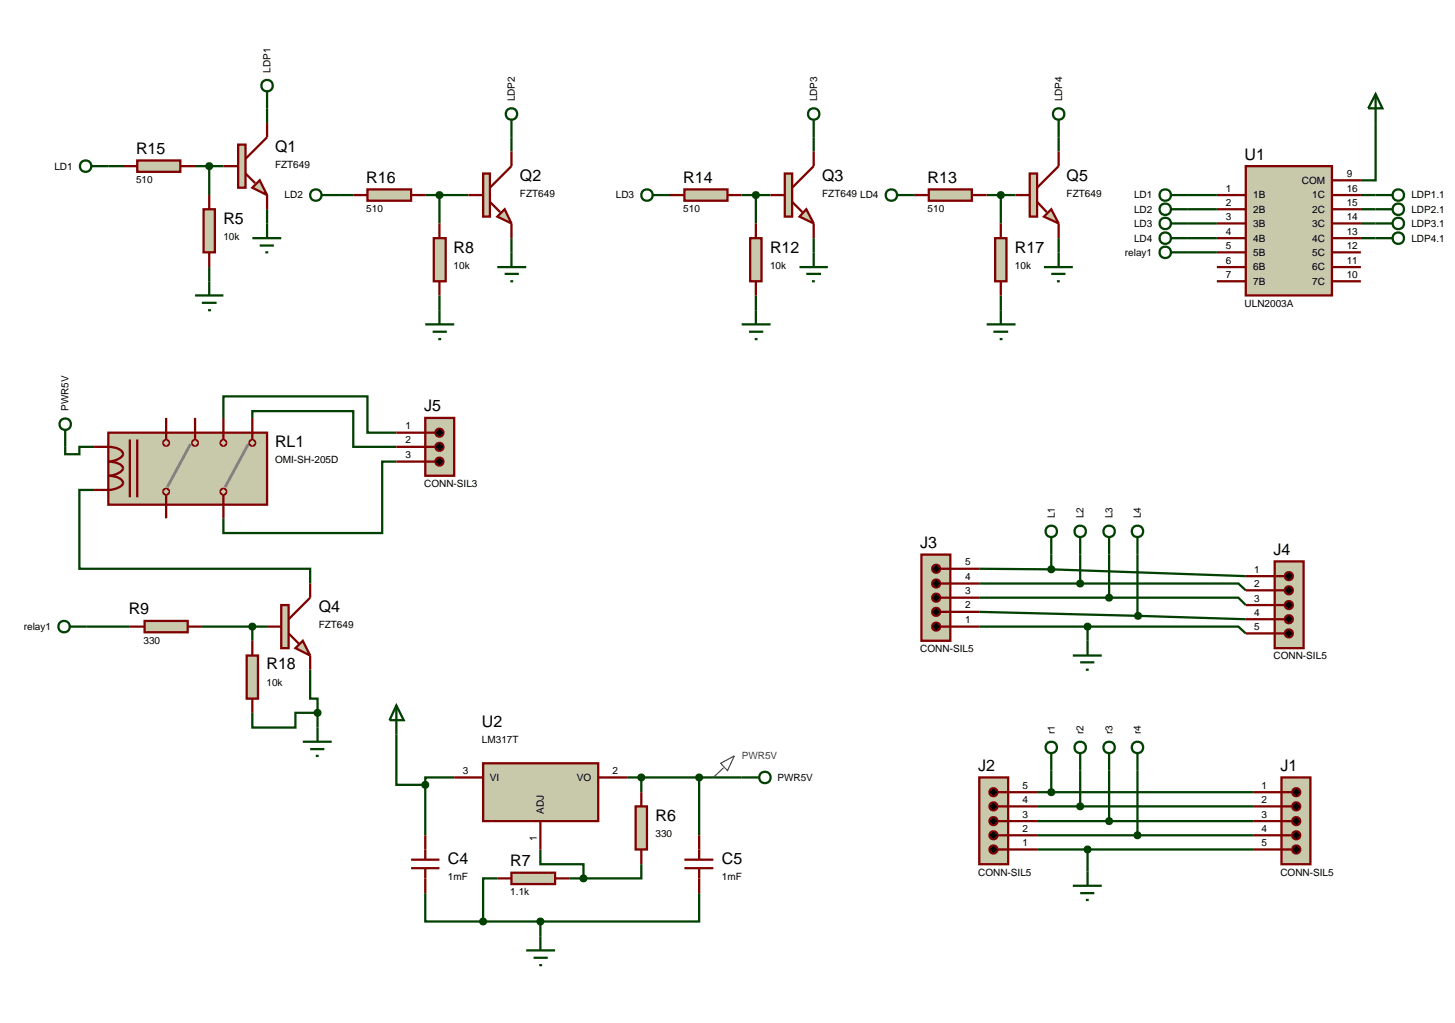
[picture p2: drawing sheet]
<svg xmlns="http://www.w3.org/2000/svg" width="257mm" height="180mm" viewBox="0 0 257 180" stroke-linecap="round" stroke-linejoin="round" font-family="sans-serif">
<g fill="none" stroke="#004000" stroke-width=".4">
<path d="M47.1 16.1v5.6M16.1 29.3h5.6M34.4 29.3h5M36.9 29.3v5.1M47.1 36.9v2.5M56.7 34.4h5.6M75 34.4h7.6M77.5 34.4v5M90.2 21.2v5.5M115.1 34.4h3.1M130.8 34.4h5.1M133.3 34.4v5"/>
<path d="M143.5 21.2v5.5M158.2 34.4h3.1M174 34.4h5.1M176.5 34.4v5M186.7 21.2v5.5M209.5 34.4h5.1M209.5 36.9h5.1M209.5 39.4h5.1M240 34.4h2.6M240 36.9h2.6M240 39.4h2.6M242.6 21.7v10.1h-2.6"/>
<path d="M36.9 47.1v2.5M77.5 52.1v2.6M90.2 42v2.5M133.3 52.1v2.6M143.5 42v2.5M176.5 52.1v2.6M186.7 42v2.5M209.5 42h5.1M209.5 44.5h5.1M240 42h2.6M11.5 78.8v1.3h2.5v-1.3h2.6M39.4 73.7v-3.8h25.4v6.4h5.1"/>
<path d="M44.5 73.7v-1.2h17.8v6.3h7.6M16.6 86.4h-2.6v13.9h40.7v2.6M69.9 81.4h-2.5v12.6h-28v-2.6M185.4 97.8v2.6M190.5 97.8v5.1M195.6 97.8v7.6M200.6 97.8v10.8h.1M15.3 110.5h7.6M35.6 110.5h11.5M44.5 110.5v2.5M54.7 118.1v5.1h1.3v2.5M172.7 110.5h19.1"/>
<path d="M172.7 100.3l12.7 .1M172.7 102.9h17.8M172.7 105.4h22.9M172.7 107.9l28 .7M185.4 100.4l34.3 1.2M190.5 102.9h27.9l1.3 1.2M191.8 110.5h26.6l1.3 1.2M191.8 110.5v2.5M195.6 105.4h22.8l1.3 1.3M200.7 108.6l19 .6M44.5 125.7v2.6h7.6v-2.6h3.9M56 125.7v2.6"/>
<path d="M69.9 129.5v8.9h5.1M75 138.4v8.9M80.1 137.1h-5.1v1.3M110.6 137.1h20.2M113.1 137.1v2.6M123.3 137.1v10.2M182.9 139.7h38.1M185.4 135.9v3.8M190.5 135.9v6.3M195.6 135.9v8.9M200.6 135.9v11.4M75 157.5v5h10.2"/>
<path d="M87.7 154.9h-2.5v7.6M95.3 149.8v2.6h7.6v2.5M100.4 154.9h2.5M113.1 152.4v2.5h-10.2M123.3 157.5v5h-28M182.9 149.8h38.1M182.9 142.2h38.1M182.9 144.8h38.1M182.9 147.3h38.1M191.8 149.8v3.9M85.2 162.5h10.1M95.3 162.5v2.6"/>
<circle cx="47.1" cy="15.1" r="1.01"/>
<circle cx="15.1" cy="29.3" r="1.01"/>
<circle cx="55.7" cy="34.4" r="1.01"/>
<circle cx="90.2" cy="20.1" r="1.01"/>
<circle cx="114.1" cy="34.4" r="1.01"/>
<circle cx="143.5" cy="20.1" r="1.01"/>
<circle cx="157.2" cy="34.4" r="1.01"/>
<circle cx="186.7" cy="20.1" r="1.01"/>
</g>
<path d="M163.8 33.4h7.6v2h-7.6z" fill="#c8c8aa" stroke="#800000" stroke-width=".4"/>
<path d="M161.3 34.4h2.5M171.4 34.4h2.6" fill="none" stroke="#800000" stroke-width=".4"/>
<path d="M184.1 47.1h5.1M185.4 48.3h2.5M186.4 49.6h.5M186.7 44.5v2.6" fill="none" stroke="#004000" stroke-width=".4"/>
<path d="M120.7 33.4h7.6v2h-7.6z" fill="#c8c8aa" stroke="#800000" stroke-width=".4"/>
<path d="M118.2 34.4h2.5M128.3 34.4h2.5" fill="none" stroke="#800000" stroke-width=".4"/>
<path d="M141 47.1h5M142.2 48.3h2.6M143.2 49.6h.5M143.5 44.5v2.6" fill="none" stroke="#004000" stroke-width=".4"/>
<path d="M24.2 28.3h7.6v2h-7.6z" fill="#c8c8aa" stroke="#800000" stroke-width=".4"/>
<path d="M21.7 29.3h2.5M31.8 29.3h2.6" fill="none" stroke="#800000" stroke-width=".4"/>
<path d="M64.8 33.4h7.7v2h-7.7z" fill="#c8c8aa" stroke="#800000" stroke-width=".4"/>
<path d="M62.3 34.4h2.5M72.5 34.4h2.5" fill="none" stroke="#800000" stroke-width=".4"/>
<path d="M47.1 39.4v2.6M44.5 42h5.1M45.8 43.3h2.5M46.8 44.5h.5M87.7 47.1h5.1M89 48.3h2.5M90 49.6h.5M90.2 44.5v2.6M53.4 130.8h5.1M54.7 132.1h2.5M55.7 133.3h.5M56 128.3v2.5" fill="none" stroke="#004000" stroke-width=".4"/>
<path d="M25.5 109.5h7.6v2h-7.6z" fill="#c8c8aa" stroke="#800000" stroke-width=".4"/>
<path d="M22.9 110.5h2.6M33.1 110.5h2.5" fill="none" stroke="#800000" stroke-width=".4"/>
<path d="M19.1 76.3h28v12.7h-28z" fill="#c8c8aa" stroke="#800000" stroke-width=".4"/>
<path d="M33.6 78.3l-4.1 7.6" fill="none" stroke="#808080" stroke-width=".5"/>
<g fill="#c8c8aa" stroke="#800000" stroke-width=".4">
<path d="M29 86.3l.3-.1-.5 .5zM29.3 86.2l.3 .1 .2 .4zM29.3 87.2l.5-.5-.2 .4zM28.8 86.7l.5 .5-.3-.1z"/>
<path d="M29 77.7l.3-.1-.5 .5zM29.3 77.6l.3 .1 .2 .4zM29.8 78.1l-.2 .4-.3 .1zM28.8 78.1l.5 .5-.3-.1z"/>
</g>
<g fill="#c8c8aa">
<path d="M29.3 86.2l.5 .5-.5 .5-.5-.5z"/>
<path d="M29.3 77.6l.5 .5-.5 .5-.5-.5z"/>
</g>
<path d="M19.1 78.8a3.2 3.2 0 0 1 2.5 .9 .9 .9 0 0 1-.7 1.2l-1.2 .4-.6 .1a3.4 3.4 0 0 1 2.5 .9l.1 .3a2.79 2.79 0 0 1-2.6 1.3 3.2 3.2 0 0 1 2.5 .9l.1 .4a2.77 2.77 0 0 1-2.6 1.2M22.9 77.5v10.2M24.2 77.5v10.2M29.3 76.3v1.2M29.3 87.2v1.8" fill="none" stroke="#800000" stroke-width=".4"/>
<g fill="#c8c8aa" stroke="#800000" stroke-width=".4">
<path d="M39.1 86.3l.3-.1-.5 .5zM39.4 86.2l.4 .2 .1 .3zM39.4 87.2l.5-.5-.2 .4zM38.9 86.7l.5 .5-.3-.1z"/>
<path d="M34.1 77.7l.3-.1-.5 .5zM34.4 77.6l.4 .2 .1 .3zM34.9 78.1l-.2 .4-.3 .1zM33.9 78.1l.5 .5-.3-.1z"/>
</g>
<g fill="#c8c8aa">
<path d="M39.4 86.2l.5 .5-.5 .5-.5-.5z"/>
<path d="M33.9 78.1l.5-.5 .5 .5-.5 .5z"/>
</g>
<path d="M34.4 76.3v1.2M39.4 87.2v1.8" fill="none" stroke="#800000" stroke-width=".4"/>
<path d="M43.8 78.3l-4.1 7.6" fill="none" stroke="#808080" stroke-width=".5"/>
<path d="M39.1 77.7l.3-.1-.5 .5zM39.4 77.6l.4 .2 .1 .3zM39.9 78.1l-.2 .4-.3 .1zM38.9 78.1l.5 .5-.3-.1z" fill="#c8c8aa" stroke="#800000" stroke-width=".4"/>
<path d="M39.4 77.6l.5 .5-.5 .5-.5-.5z" fill="#c8c8aa"/>
<path d="M39.4 76.3v1.2" fill="none" stroke="#800000" stroke-width=".4"/>
<path d="M44.2 77.7l.3-.1-.5 .5zM44.5 77.6l.4 .2 .1 .3zM45 78.1l-.2 .4-.3 .1zM44 78.1l.5 .5-.3-.1z" fill="#c8c8aa" stroke="#800000" stroke-width=".4"/>
<path d="M44 78.1l.5-.5 .5 .5-.5 .5z" fill="#c8c8aa"/>
<path d="M16.6 78.8h2.5M29.3 73.7v2.6M34.4 73.7v2.6M39.4 73.7v2.6M44.5 73.7v3.8M16.6 86.4h2.5M29.3 89v2.4M39.4 89v2.4" fill="none" stroke="#800000" stroke-width=".4"/>
<g fill="none" stroke="#004000" stroke-width=".4">
<path d="M11.5 75.8v3M12.3 110.5h3"/>
<circle cx="11.5" cy="74.8" r="1.01"/>
<circle cx="11.3" cy="110.5" r="1.01"/>
</g>
<path d="M75 73.7h5.1v10.2h-5.1z" fill="#c8c8aa" stroke="#800000" stroke-width=".4"/>
<path d="M69.9 76.3h6.9M69.9 78.8h6.9M69.9 81.4h6.9" fill="none" stroke="#800000" stroke-width=".4"/>
<g fill="#000" stroke="#800000" stroke-width=".4">
<path d="M77 75.8l.5-.2-.7 .7zM77.5 75.6a.68 .68 0 0 1 .7 .7zM78.2 76.3a.68 .68 0 0 1-.7 .7zM76.8 76.3l.7 .7a.68 .68 0 0 1-.7-.7z"/>
<path d="M77 78.3l.5-.2-.7 .7zM77.5 78.1a.68 .68 0 0 1 .7 .7zM78.2 78.8a.68 .68 0 0 1-.7 .7zM76.8 78.8l.7 .7a.68 .68 0 0 1-.7-.7z"/>
<path d="M77 80.9l.5-.2-.7 .7zM77.5 80.7a.68 .68 0 0 1 .7 .7zM78.2 81.4a.68 .68 0 0 1-.7 .7zM76.8 81.4l.7 .7a.68 .68 0 0 1-.7-.7z"/>
</g>
<path d="M77.5 75.6l.7 .7-.7 .7-.7-.7zM77.5 78.1l.7 .7-.7 .7-.7-.7zM77.5 80.7l.7 .7-.7 .7-.7-.7z" fill="#000"/>
<path d="M226 137.1h5.1v15.3h-5.1z" fill="#c8c8aa" stroke="#800000" stroke-width=".4"/>
<path d="M221 139.7h6.8M221 142.2h6.8M221 144.8h6.8M221 147.3h6.8M221 149.8h6.8" fill="none" stroke="#800000" stroke-width=".4"/>
<g fill="#000" stroke="#800000" stroke-width=".4">
<path d="M228.1 139.2l.5-.2-.7 .7zM228.6 139a.68 .68 0 0 1 .7 .7zM228.6 140.4l.7-.7a.68 .68 0 0 1-.7 .7zM227.9 139.7l.7 .7a.68 .68 0 0 1-.7-.7z"/>
<path d="M228.1 141.7l.5-.2-.7 .7zM228.6 141.5a.68 .68 0 0 1 .7 .7zM228.6 142.9l.7-.7a.68 .68 0 0 1-.7 .7zM227.9 142.2l.7 .7a.68 .68 0 0 1-.7-.7z"/>
<path d="M228.1 144.3l.5-.2-.7 .7zM228.6 144.1a.68 .68 0 0 1 .7 .7zM228.6 145.5l.7-.7a.68 .68 0 0 1-.7 .7zM227.9 144.8l.7 .7a.68 .68 0 0 1-.7-.7z"/>
<path d="M228.1 146.8l.5-.2-.7 .7zM228.6 146.6a.68 .68 0 0 1 .7 .7zM228.6 148l.7-.7a.68 .68 0 0 1-.7 .7zM227.9 147.3l.7 .7a.68 .68 0 0 1-.7-.7z"/>
<path d="M228.1 149.3l.5-.2-.7 .7zM228.6 149.1a.68 .68 0 0 1 .7 .7zM228.6 150.5l.7-.7a.68 .68 0 0 1-.7 .7zM227.9 149.8l.7 .7a.68 .68 0 0 1-.7-.7z"/>
</g>
<path d="M227.9 139.7l.7-.7 .7 .7-.7 .7zM228.6 141.5l.7 .7-.7 .7-.7-.7zM228.6 144.1l.7 .7-.7 .7-.7-.7zM227.9 147.3l.7-.7 .7 .7-.7 .7zM227.9 149.8l.7-.7 .7 .7-.7 .7z" fill="#000"/>
<path d="M172.7 137.1h5.1v15.3h-5.1z" fill="#c8c8aa" stroke="#800000" stroke-width=".4"/>
<path d="M176 139.7h6.9M176 149.8h6.9M176 147.3h6.9M176 144.8h6.9M176 142.2h6.9" fill="none" stroke="#800000" stroke-width=".4"/>
<g fill="#000" stroke="#800000" stroke-width=".4">
<path d="M174.7 139.2l.5-.2-.7 .7zM175.2 139a.68 .68 0 0 1 .7 .7zM175.2 140.4l.7-.7a.68 .68 0 0 1-.7 .7zM174.5 139.7l.7 .7a.68 .68 0 0 1-.7-.7z"/>
<path d="M174.7 149.3l.5-.2-.7 .7zM175.2 149.1a.68 .68 0 0 1 .7 .7zM175.2 150.5l.7-.7a.68 .68 0 0 1-.7 .7zM174.5 149.8l.7 .7a.68 .68 0 0 1-.7-.7z"/>
<path d="M174.7 146.8l.5-.2-.7 .7zM175.2 146.6a.68 .68 0 0 1 .7 .7zM175.2 148l.7-.7a.68 .68 0 0 1-.7 .7zM174.5 147.3l.7 .7a.68 .68 0 0 1-.7-.7z"/>
<path d="M174.7 144.3l.5-.2-.7 .7zM175.2 144.1a.68 .68 0 0 1 .7 .7zM175.2 145.5l.7-.7a.68 .68 0 0 1-.7 .7zM174.5 144.8l.7 .7a.68 .68 0 0 1-.7-.7z"/>
<path d="M174.7 141.7l.5-.2-.7 .7zM175.2 141.5a.68 .68 0 0 1 .7 .7zM175.2 142.9l.7-.7a.68 .68 0 0 1-.7 .7zM174.5 142.2l.7 .7a.68 .68 0 0 1-.7-.7z"/>
</g>
<path d="M174.5 139.7l.7-.7 .7 .7-.7 .7zM174.5 149.8l.7-.7 .7 .7-.7 .7zM174.5 147.3l.7-.7 .7 .7-.7 .7zM175.2 144.1l.7 .7-.7 .7-.7-.7zM175.2 141.5l.7 .7-.7 .7-.7-.7z" fill="#000"/>
<path d="M162.5 97.8h5.1v15.2h-5.1z" fill="#c8c8aa" stroke="#800000" stroke-width=".4"/>
<path d="M165.8 110.5h6.9M165.8 107.9h6.9M165.8 105.4h6.9M165.8 102.9h6.9M165.8 100.3h6.9" fill="none" stroke="#800000" stroke-width=".4"/>
<g fill="#000" stroke="#800000" stroke-width=".4">
<path d="M164.6 110l.5-.2-.7 .7zM165.1 109.8a.68 .68 0 0 1 .7 .7zM165.8 110.5a.68 .68 0 0 1-.7 .7zM164.4 110.5l.7 .7a.68 .68 0 0 1-.7-.7z"/>
<path d="M164.6 107.4l.5-.2-.7 .7zM165.1 107.2a.68 .68 0 0 1 .7 .7zM165.1 108.6l.7-.7a.68 .68 0 0 1-.7 .7zM164.4 107.9l.7 .7a.68 .68 0 0 1-.7-.7z"/>
<path d="M164.6 104.9l.5-.2-.7 .7zM165.1 104.7a.68 .68 0 0 1 .7 .7zM165.8 105.4a.68 .68 0 0 1-.7 .7zM164.4 105.4l.7 .7a.68 .68 0 0 1-.7-.7z"/>
<path d="M164.6 102.4l.5-.2-.7 .7zM165.1 102.2a.68 .68 0 0 1 .7 .7zM165.1 103.6l.7-.7a.68 .68 0 0 1-.7 .7zM164.4 102.9l.7 .7a.68 .68 0 0 1-.7-.7z"/>
<path d="M164.6 99.8l.5-.2-.7 .7zM165.1 99.6a.68 .68 0 0 1 .7 .7zM165.1 101l.7-.7a.68 .68 0 0 1-.7 .7zM164.4 100.3l.7 .7a.68 .68 0 0 1-.7-.7z"/>
</g>
<path d="M164.4 110.5l.7-.7 .7 .7-.7 .7zM164.4 107.9l.7-.7 .7 .7-.7 .7zM165.1 104.7l.7 .7-.7 .7-.7-.7zM164.4 102.9l.7-.7 .7 .7-.7 .7zM164.4 100.3l.7-.7 .7 .7-.7 .7z" fill="#000"/>
<path d="M224.8 99h5.1v15.3h-5.1z" fill="#c8c8aa" stroke="#800000" stroke-width=".4"/>
<path d="M219.7 101.6h6.8M219.7 104.1h6.8M219.7 106.7h6.8M219.7 109.2h6.8M219.7 111.7h6.8" fill="none" stroke="#800000" stroke-width=".4"/>
<g fill="#000" stroke="#800000" stroke-width=".4">
<path d="M226.8 101.1l.5-.2-.7 .7zM227.3 100.9a.68 .68 0 0 1 .7 .7zM227.3 102.3l.7-.7a.68 .68 0 0 1-.7 .7zM226.6 101.6l.7 .7a.68 .68 0 0 1-.7-.7z"/>
<path d="M226.8 103.6l.5-.2-.7 .7zM227.3 103.4a.68 .68 0 0 1 .7 .7zM228 104.1a.68 .68 0 0 1-.7 .7zM226.6 104.1l.7 .7a.68 .68 0 0 1-.7-.7z"/>
<path d="M226.8 106.2l.5-.2-.7 .7zM227.3 106a.68 .68 0 0 1 .7 .7zM227.3 107.4l.7-.7a.68 .68 0 0 1-.7 .7zM226.6 106.7l.7 .7a.68 .68 0 0 1-.7-.7z"/>
<path d="M226.8 108.7l.5-.2-.7 .7zM227.3 108.5a.68 .68 0 0 1 .7 .7zM227.3 109.9l.7-.7a.68 .68 0 0 1-.7 .7zM226.6 109.2l.7 .7a.68 .68 0 0 1-.7-.7z"/>
<path d="M226.8 111.2l.5-.2-.7 .7zM227.3 111a.68 .68 0 0 1 .7 .7zM228 111.7a.68 .68 0 0 1-.7 .7zM226.6 111.7l.7 .7a.68 .68 0 0 1-.7-.7z"/>
</g>
<path d="M226.6 101.6l.7-.7 .7 .7-.7 .7zM227.3 103.4l.7 .7-.7 .7-.7-.7zM227.3 106l.7 .7-.7 .7-.7-.7zM226.6 109.2l.7-.7 .7 .7-.7 .7zM226.6 111.7l.7-.7 .7 .7-.7 .7z" fill="#000"/>
<g fill="none" stroke="#004000" stroke-width=".4">
<path d="M185.4 94.7v3.1M190.5 94.7v3.1M195.6 94.7v3.1M200.6 94.7v3.1M189.2 115.6h5.1M190.5 116.8h2.5M191.5 118.1h.5M191.8 113v2.6M185.4 132.8v3.1M190.5 132.8v3.1M195.6 132.8v3.1M200.6 132.8v3.1"/>
<path d="M189.2 156.2h5.1M190.5 157.5h2.5M191.5 158.7h.5M191.8 153.7v2.5"/>
<circle cx="185.4" cy="93.7" r="1.01"/>
<circle cx="190.5" cy="93.7" r="1.01"/>
<circle cx="195.6" cy="93.7" r="1.01"/>
<circle cx="200.6" cy="93.7" r="1.01"/>
<circle cx="185.4" cy="131.8" r="1.01"/>
<circle cx="190.5" cy="131.8" r="1.01"/>
<circle cx="195.6" cy="131.8" r="1.01"/>
<circle cx="200.6" cy="131.8" r="1.01"/>
</g>
<path d="M191.5 110.1l.3-.1-.5 .5zM191.8 110l.4 .2 .1 .3zM192.3 110.5l-.1 .3-.4 .2zM191.3 110.5l.5 .5-.4-.2z" fill="#004000" stroke="#004000" stroke-width=".4"/>
<path d="M191.8 110l.5 .5-.5 .5-.5-.5z" fill="#004000"/>
<path d="M191.4 149.5l.4-.2-.5 .5zM191.8 149.3l.4 .2 .1 .3zM192.3 149.8l-.1 .3-.4 .2zM191.3 149.8l.5 .5-.4-.2z" fill="#004000" stroke="#004000" stroke-width=".4"/>
<path d="M191.8 149.3l.5 .5-.5 .5-.5-.5z" fill="#004000"/>
<path d="M185 100.1l.4-.2-.5 .5zM185.4 99.9l.3 .1 .2 .4zM185.9 100.4l-.1 .3-.4 .2zM184.9 100.4l.5 .5-.4-.2z" fill="#004000" stroke="#004000" stroke-width=".4"/>
<path d="M184.9 100.4l.5-.5 .5 .5-.5 .5z" fill="#004000"/>
<path d="M190.2 102.5l.3-.1-.5 .5zM190.5 102.4l.4 .2 .1 .3zM191 102.9l-.1 .3-.4 .2zM190 102.9l.5 .5-.4-.2z" fill="#004000" stroke="#004000" stroke-width=".4"/>
<path d="M190.5 102.4l.5 .5-.5 .5-.5-.5z" fill="#004000"/>
<path d="M195.3 105l.3-.1-.5 .5zM195.6 104.9l.4 .2 .1 .3zM195.6 105.9l.5-.5-.2 .4zM195.1 105.4l.5 .5-.3-.1z" fill="#004000" stroke="#004000" stroke-width=".4"/>
<path d="M195.6 104.9l.5 .5-.5 .5-.5-.5z" fill="#004000"/>
<path d="M200.3 108.3l.4-.2-.5 .5zM200.7 108.1l.3 .1 .2 .4zM201.2 108.6l-.1 .3-.4 .2zM200.2 108.6l.5 .5-.4-.2z" fill="#004000" stroke="#004000" stroke-width=".4"/>
<path d="M200.2 108.6l.5-.5 .5 .5-.5 .5z" fill="#004000"/>
<path d="M185 139.4l.4-.2-.5 .5zM185.4 139.2l.3 .1 .2 .4zM185.4 140.2l.5-.5-.2 .4zM184.9 139.7l.5 .5-.4-.2z" fill="#004000" stroke="#004000" stroke-width=".4"/>
<path d="M184.9 139.7l.5-.5 .5 .5-.5 .5z" fill="#004000"/>
<path d="M190.2 141.8l.3-.1-.5 .5zM190.5 141.7l.4 .2 .1 .3zM191 142.2l-.1 .3-.4 .2zM190 142.2l.5 .5-.4-.2z" fill="#004000" stroke="#004000" stroke-width=".4"/>
<path d="M190.5 141.7l.5 .5-.5 .5-.5-.5z" fill="#004000"/>
<path d="M195.3 144.4l.3-.1-.5 .5zM195.6 144.3l.4 .2 .1 .3zM195.6 145.3l.5-.5-.2 .4zM195.1 144.8l.5 .5-.3-.1z" fill="#004000" stroke="#004000" stroke-width=".4"/>
<path d="M195.6 144.3l.5 .5-.5 .5-.5-.5z" fill="#004000"/>
<path d="M200.2 147l.4-.2-.5 .5zM200.6 146.8l.4 .2 .1 .3zM201.1 147.3l-.1 .3-.4 .2zM200.1 147.3l.5 .5-.4-.2z" fill="#004000" stroke="#004000" stroke-width=".4"/>
<path d="M200.6 146.8l.5 .5-.5 .5-.5-.5z" fill="#004000"/>
<g fill="#c8c8aa" stroke="#800000" stroke-width=".4">
<path d="M45.8 31.8l1.3 2.6-2.6-1.3z"/>
<path d="M42 25.5h1.3v7.6h-1.3z"/>
</g>
<path d="M39.4 29.3h2.6M43.3 30.6l1.7 1.7M47.1 21.7v2.5l-3.8 3.8M47.1 34.4v2.5" fill="none" stroke="#800000" stroke-width=".4"/>
<g fill="#c8c8aa" stroke="#800000" stroke-width=".4">
<path d="M87.7 38.2l1.3-1.3 1.2 2.5z"/>
<path d="M85.2 30.6h1.2v7.6h-1.2z"/>
</g>
<path d="M82.6 34.4h2.6M86.4 35.6l1.8 1.8M90.2 26.7v2.6l-3.8 3.8M90.2 39.4v2.6" fill="none" stroke="#800000" stroke-width=".4"/>
<g fill="#c8c8aa" stroke="#800000" stroke-width=".4">
<path d="M142.2 36.9l1.3 2.5-2.5-1.2z"/>
<path d="M138.4 30.6h1.3v7.6h-1.3z"/>
</g>
<path d="M135.9 34.4h2.5M139.7 35.6l1.8 1.8M143.5 26.7v2.6l-3.8 3.8M143.5 39.4v2.6" fill="none" stroke="#800000" stroke-width=".4"/>
<g fill="#c8c8aa" stroke="#800000" stroke-width=".4">
<path d="M184.1 38.2l1.3-1.3 1.3 2.5z"/>
<path d="M181.6 30.6h1.3v7.6h-1.3z"/>
</g>
<path d="M179.1 34.4h2.5M182.9 35.6l1.7 1.8M186.7 26.7v2.6l-3.8 3.8M186.7 39.4v2.6" fill="none" stroke="#800000" stroke-width=".4"/>
<path d="M35.9 36.9h2v7.6h-2z" fill="#c8c8aa" stroke="#800000" stroke-width=".4"/>
<path d="M36.9 34.4v2.5M36.9 44.5v2.6" fill="none" stroke="#800000" stroke-width=".4"/>
<path d="M76.5 42h2.1v7.6h-2.1z" fill="#c8c8aa" stroke="#800000" stroke-width=".4"/>
<path d="M77.5 39.4v2.6M77.5 49.6v2.5" fill="none" stroke="#800000" stroke-width=".4"/>
<path d="M132.3 42h2v7.6h-2z" fill="#c8c8aa" stroke="#800000" stroke-width=".4"/>
<path d="M133.3 39.4v2.6M133.3 49.6v2.5" fill="none" stroke="#800000" stroke-width=".4"/>
<path d="M175.5 42h2v7.6h-2z" fill="#c8c8aa" stroke="#800000" stroke-width=".4"/>
<path d="M176.5 39.4v2.6M176.5 49.6v2.5" fill="none" stroke="#800000" stroke-width=".4"/>
<path d="M43.5 115.6h2v7.6h-2z" fill="#c8c8aa" stroke="#800000" stroke-width=".4"/>
<path d="M44.5 113v2.6M44.5 123.2v2.5" fill="none" stroke="#800000" stroke-width=".4"/>
<g fill="#c8c8aa" stroke="#800000" stroke-width=".4">
<path d="M52.1 114.3l1.3-1.3 1.3 2.6z"/>
<path d="M49.6 106.7h1.3v7.6h-1.3z"/>
</g>
<path d="M47.1 110.5h2.5M50.9 111.7l1.8 1.8M54.7 102.9v2.5l-3.8 3.8M54.7 115.6v2.5" fill="none" stroke="#800000" stroke-width=".4"/>
<path d="M44.1 110.2l.4-.2-.5 .5zM44.5 110l.4 .2 .1 .3zM45 110.5l-.1 .3-.4 .2zM44 110.5l.5 .5-.3-.1z" fill="#004000" stroke="#004000" stroke-width=".4"/>
<path d="M44 110.5l.5-.5 .5 .5-.5 .5z" fill="#004000"/>
<path d="M55.6 125.4l.4-.2-.5 .5zM56 125.2l.4 .2 .1 .3zM56.5 125.7l-.2 .4-.3 .1zM55.5 125.7l.5 .5-.3-.1z" fill="#004000" stroke="#004000" stroke-width=".4"/>
<path d="M55.5 125.7l.5-.5 .5 .5-.5 .5z" fill="#004000"/>
<path d="M36.5 29l.4-.2-.5 .5zM36.9 28.8l.3 .1 .2 .4zM36.9 29.8l.5-.5-.2 .4zM36.4 29.3l.5 .5-.4-.2z" fill="#004000" stroke="#004000" stroke-width=".4"/>
<path d="M36.4 29.3l.5-.5 .5 .5-.5 .5z" fill="#004000"/>
<path d="M77.2 34l.3-.1-.5 .5zM77.5 33.9l.4 .2 .1 .3zM77.5 34.9l.5-.5-.1 .3zM77 34.4l.5 .5-.4-.2z" fill="#004000" stroke="#004000" stroke-width=".4"/>
<path d="M77.5 33.9l.5 .5-.5 .5-.5-.5z" fill="#004000"/>
<path d="M133 34l.3-.1-.5 .5zM133.3 33.9l.3 .1 .2 .4zM133.3 34.9l.5-.5-.2 .4zM132.8 34.4l.5 .5-.4-.2z" fill="#004000" stroke="#004000" stroke-width=".4"/>
<path d="M133.3 33.9l.5 .5-.5 .5-.5-.5z" fill="#004000"/>
<path d="M176.2 34l.3-.1-.5 .5zM176.5 33.9l.4 .2 .1 .3zM177 34.4l-.1 .3-.4 .2zM176 34.4l.5 .5-.4-.2z" fill="#004000" stroke="#004000" stroke-width=".4"/>
<path d="M176.5 33.9l.5 .5-.5 .5-.5-.5z" fill="#004000"/>
<g fill="none" stroke="#004000" stroke-width=".4">
<path d="M34.4 52.1h5M35.6 53.4h2.6M36.7 54.7h.5M36.9 49.6v2.5M75 57.2h5.1M76.3 58.5h2.5M77.3 59.8h.5M77.5 54.7v2.5M130.8 57.2h5.1M132.1 58.5h2.5M133.1 59.8h.5M133.3 54.7v2.5"/>
<path d="M174 57.2h5.1M175.2 58.5h2.6M176.3 59.8h.5M176.5 54.7v2.5"/>
</g>
<path d="M85.2 134.6h20.3v10.2h-20.3z" fill="#c8c8aa" stroke="#800000" stroke-width=".4"/>
<path d="M80.1 137.1h5.1M105.5 137.1h5.1M72.5 151.6h5M72.5 153.1h5M75 147.3v4.3M75 153.1v4.4M95.3 144.8v5M120.7 151.6h5.1M120.7 153.1h5.1M123.3 147.3v4.3M123.3 153.1v4.4" fill="none" stroke="#800000" stroke-width=".4"/>
<path d="M92.8 167.6h5.1M94.1 168.9h2.5M95.1 170.2h.5M95.3 165.1v2.5" fill="none" stroke="#004000" stroke-width=".4"/>
<path d="M112.1 142.2h2v7.6h-2z" fill="#c8c8aa" stroke="#800000" stroke-width=".4"/>
<path d="M113.1 139.7v2.5M113.1 149.8v2.6" fill="none" stroke="#800000" stroke-width=".4"/>
<path d="M94.9 162.2l.4-.2-.5 .5zM95.3 162l.4 .2 .1 .3zM95.8 162.5l-.2 .4-.3 .1zM94.8 162.5l.5 .5-.3-.1z" fill="#004000" stroke="#004000" stroke-width=".4"/>
<path d="M94.8 162.5l.5-.5 .5 .5-.5 .5z" fill="#004000"/>
<path d="M122.9 136.8l.4-.2-.5 .5zM123.3 136.6l.4 .2 .1 .3zM123.8 137.1l-.2 .4-.3 .1zM122.8 137.1l.5 .5-.3-.1z" fill="#004000" stroke="#004000" stroke-width=".4"/>
<path d="M122.8 137.1l.5-.5 .5 .5-.5 .5z" fill="#004000"/>
<path d="M112.7 136.8l.4-.2-.5 .5zM113.1 136.6l.4 .2 .1 .3zM113.1 137.6l.5-.5-.2 .4zM112.6 137.1l.5 .5-.3-.1z" fill="#004000" stroke="#004000" stroke-width=".4"/>
<path d="M113.1 136.6l.5 .5-.5 .5-.5-.5z" fill="#004000"/>
<path d="M90.2 153.9h7.7v2h-7.7z" fill="#c8c8aa" stroke="#800000" stroke-width=".4"/>
<path d="M87.7 154.9h2.5M97.9 154.9h2.5" fill="none" stroke="#800000" stroke-width=".4"/>
<path d="M127.1 134.6l2.4-1.3-1.2 2.6zM127.6 135.4l-1.8 1.7" fill="none" stroke="#0000c0" stroke-width=".2"/>
<path d="M102.6 154.5l.3-.1-.5 .5zM102.9 154.4l.4 .2 .1 .3zM103.4 154.9l-.2 .4-.3 .1zM102.4 154.9l.5 .5-.3-.1z" fill="#004000" stroke="#004000" stroke-width=".4"/>
<path d="M102.9 154.4l.5 .5-.5 .5-.5-.5z" fill="#004000"/>
<path d="M84.8 162.2l.4-.2-.5 .5zM85.2 162l.4 .2 .1 .3zM85.2 163l.5-.5-.1 .3zM84.7 162.5l.5 .5-.3-.1z" fill="#004000" stroke="#004000" stroke-width=".4"/>
<path d="M84.7 162.5l.5-.5 .5 .5-.5 .5z" fill="#004000"/>
<g fill="none" stroke="#004000" stroke-width=".4">
<path d="M69.9 124.4l1.3 2.6h-2.5zM69.9 124.4v5.1M130.8 137.1h3"/>
<circle cx="134.9" cy="137.1" r="1.01"/>
</g>
<path d="M74.6 138.1l.4-.2-.5 .5zM75 137.9l.4 .2 .1 .3zM75 138.9l.5-.5-.2 .4zM74.5 138.4l.5 .5-.3-.1z" fill="#004000" stroke="#004000" stroke-width=".4"/>
<path d="M74.5 138.4l.5-.5 .5 .5-.5 .5z" fill="#004000"/>
<path d="M219.7 29.3h15.2v22.8h-15.2z" fill="#c8c8aa" stroke="#800000" stroke-width=".4"/>
<g fill="none" stroke="#800000" stroke-width=".4">
<path d="M214.6 34.4h5.1M214.6 36.9h5.1M214.6 39.4h5.1M234.9 34.4h5.1M234.9 36.9h5.1M234.9 39.4h5.1M234.9 31.8h5.1M214.6 42h5.1M214.6 44.5h5.1M214.6 47.1h5.1M214.6 49.6h5.1M234.9 42h5.1"/>
<path d="M234.9 44.5h5.1M234.9 47.1h5.1M234.9 49.6h5.1"/>
</g>
<g fill="none" stroke="#004000" stroke-width=".4">
<path d="M242.6 16.6l1.2 2.5h-2.5zM242.6 16.6v5.1M206.5 34.4h3M206.5 36.9h3M206.5 39.4h3M242.6 34.4h3M242.6 36.9h3M242.6 39.4h3M206.5 42h3M206.5 44.5h3M242.6 42h3"/>
<circle cx="205.5" cy="39.4" r="1.01"/>
<circle cx="205.5" cy="34.4" r="1.01"/>
<circle cx="205.5" cy="36.9" r="1.01"/>
<circle cx="246.6" cy="36.9" r="1.01"/>
<circle cx="246.6" cy="34.4" r="1.01"/>
<circle cx="246.6" cy="39.4" r="1.01"/>
<circle cx="205.5" cy="42" r="1.01"/>
<circle cx="205.5" cy="44.5" r="1.01"/>
<circle cx="246.6" cy="42" r="1.01"/>
</g>
<g font-size="2.8">
<text x="24" y="27.2">R15</text>
<text x="48.5" y="26.8">Q1</text>
<text x="219.5" y="28.2">U1</text>
<text x="64.6" y="32.3">R16</text>
<text x="91.7" y="31.9">Q2</text>
<text x="120.5" y="32.3">R14</text>
<text x="145" y="31.9">Q3</text>
<text x="163.6" y="32.3">R13</text>
<text x="188.1" y="31.9">Q5</text>
<text x="39.4" y="39.5">R5</text>
<text x="80" y="44.6">R8</text>
<text x="135.8" y="44.6">R12</text>
<text x="179" y="44.6">R17</text>
<text x="74.8" y="72.6">J5</text>
<text x="48.5" y="78.9">RL1</text>
<text x="162.3" y="96.7">J3</text>
<text x="224.6" y="97.9">J4</text>
<text x="56.2" y="108">Q4</text>
<text x="22.7" y="108.4">R9</text>
<text x="47" y="118.1">R18</text>
<text x="85" y="128.3">U2</text>
<text x="172.5" y="136">J2</text>
<text x="225.8" y="136">J1</text>
<text x="115.6" y="144.8">R6</text>
<text x="79" y="152.4">C4</text>
<text x="90" y="152.8">R7</text>
<text x="127.3" y="152.4">C5</text>
</g>
<g font-size="1.8">
<text x="47.7" y="12.8" transform="rotate(-90 47.7 12.8)">LDP1</text>
<text x="90.8" y="17.9" transform="rotate(-90 90.8 17.9)">LDP2</text>
<text x="144.1" y="17.9" transform="rotate(-90 144.1 17.9)">LDP3</text>
<text x="187.3" y="17.9" transform="rotate(-90 187.3 17.9)">LDP4</text>
<text x="9.6" y="29.9">LD1</text>
<text x="48.5" y="29.6">FZT649</text>
<text x="24" y="32.3">510</text>
<text x="50.2" y="35">LD2</text>
<text x="91.7" y="34.7">FZT649</text>
<text x="108.6" y="35">LD3</text>
<text x="145" y="34.7">FZT649 LD4</text>
<text x="188.1" y="34.7">FZT649</text>
<text x="200" y="35">LD1</text>
<text x="216.2" y="33.8">1</text>
<text x="221" y="35">1B</text>
<text x="229.6" y="32.4">COM</text>
<text x="231.4" y="35">1C</text>
<text x="237.5" y="33.8">16</text>
<text x="237.5" y="31.2">9</text>
<text x="248.9" y="35">LDP1.1</text>
<text x="64.6" y="37.4">510</text>
<text x="120.5" y="37.4">510</text>
<text x="163.6" y="37.4">510</text>
<text x="200" y="37.5">LD2</text>
<text x="200" y="40">LD3</text>
<text x="216.2" y="36.3">2</text>
<text x="216.2" y="38.8">3</text>
<text x="216.2" y="41.4">4</text>
<text x="221" y="37.5">2B</text>
<text x="221" y="40">3B</text>
<text x="231.4" y="37.5">2C</text>
<text x="231.4" y="40">3C</text>
<text x="237.5" y="36.3">15</text>
<text x="237.5" y="38.8">14</text>
<text x="237.5" y="41.4">13</text>
<text x="248.9" y="40">LDP3.1</text>
<text x="248.9" y="37.5">LDP2.1</text>
<text x="39.4" y="42.3">10k</text>
<text x="80" y="47.4">10k</text>
<text x="135.8" y="47.4">10k</text>
<text x="179" y="47.4">10k</text>
<text x="198.4" y="45.1">relay1</text>
<text x="200" y="42.6">LD4</text>
<text x="216.2" y="43.9">5</text>
<text x="216.2" y="46.5">6</text>
<text x="221" y="42.6">4B</text>
<text x="221" y="45.1">5B</text>
<text x="221" y="47.7">6B</text>
<text x="231.4" y="42.6">4C</text>
<text x="231.4" y="45.1">5C</text>
<text x="231.4" y="47.7">6C</text>
<text x="237.5" y="43.9">12</text>
<text x="237.5" y="46.5">11</text>
<text x="248.9" y="42.6">LDP4.1</text>
<text x="216.2" y="49">7</text>
<text x="221" y="50.2">7B</text>
<text x="231.4" y="50.2">7C</text>
<text x="237.5" y="49">10</text>
<text x="219.5" y="54.2">ULN2003A</text>
<text x="12.1" y="72.5" transform="rotate(-90 12.1 72.5)">PWR5V</text>
<text x="71.5" y="75.7">1</text>
<text x="48.5" y="81.7">OMI-SH-205D</text>
<text x="71.5" y="78.2">2</text>
<text x="71.5" y="80.8">3</text>
<text x="74.8" y="85.9">CONN-SIL3</text>
<text x="186" y="91.4" transform="rotate(-90 186 91.4)">L1</text>
<text x="191.1" y="91.4" transform="rotate(-90 191.1 91.4)">L2</text>
<text x="196.2" y="91.4" transform="rotate(-90 196.2 91.4)">L3</text>
<text x="201.2" y="91.4" transform="rotate(-90 201.2 91.4)">L4</text>
<text x="170.2" y="99.7">5</text>
<text x="221.2" y="101">1</text>
<text x="170.2" y="107.3">2</text>
<text x="170.2" y="104.8">3</text>
<text x="170.2" y="102.3">4</text>
<text x="221.2" y="103.5">2</text>
<text x="221.2" y="106.1">3</text>
<text x="4.2" y="111.1">relay1</text>
<text x="25.3" y="113.5">330</text>
<text x="56.2" y="110.8">FZT649</text>
<text x="170.2" y="109.9">1</text>
<text x="221.2" y="108.6">4</text>
<text x="221.2" y="111.1">5</text>
<text x="162.3" y="115">CONN-SIL5</text>
<text x="224.6" y="116.3">CONN-SIL5</text>
<text x="47" y="121">10k</text>
<text x="85" y="131.1">LM317T</text>
<text x="186" y="129.5" transform="rotate(-90 186 129.5)">r1</text>
<text x="191.1" y="129.5" transform="rotate(-90 191.1 129.5)">r2</text>
<text x="196.2" y="129.5" transform="rotate(-90 196.2 129.5)">r3</text>
<text x="201.2" y="129.5" transform="rotate(-90 201.2 129.5)">r4</text>
<text x="81.6" y="136.5">3</text>
<text x="86.4" y="137.7">VI</text>
<text x="101.7" y="137.7">VO</text>
<text x="108" y="136.5">2</text>
<text x="137.1" y="137.7">PWR5V</text>
<text x="95.9" y="143.5" transform="rotate(-90 95.9 143.5)">ADJ</text>
<text x="180.3" y="141.6">4</text>
<text x="180.3" y="139.1">5</text>
<text x="222.5" y="139.1">1</text>
<text x="222.5" y="141.6">2</text>
<text x="94.7" y="148.3" transform="rotate(-90 94.7 148.3)">1</text>
<text x="115.6" y="147.6">330</text>
<text x="180.3" y="149.2">1</text>
<text x="180.3" y="146.7">2</text>
<text x="180.3" y="144.2">3</text>
<text x="222.5" y="144.2">3</text>
<text x="222.5" y="146.7">4</text>
<text x="222.5" y="149.2">5</text>
<text x="79" y="155.2">1mF</text>
<text x="127.3" y="155.2">1mF</text>
<text x="172.5" y="154.4">CONN-SIL5</text>
<text x="225.8" y="154.4">CONN-SIL5</text>
<text x="90" y="157.9">1.1k</text>
</g>
<text font-size="1.8" fill="#0000c0" x="130.8" y="133.9">PWR5V</text>
</svg>
